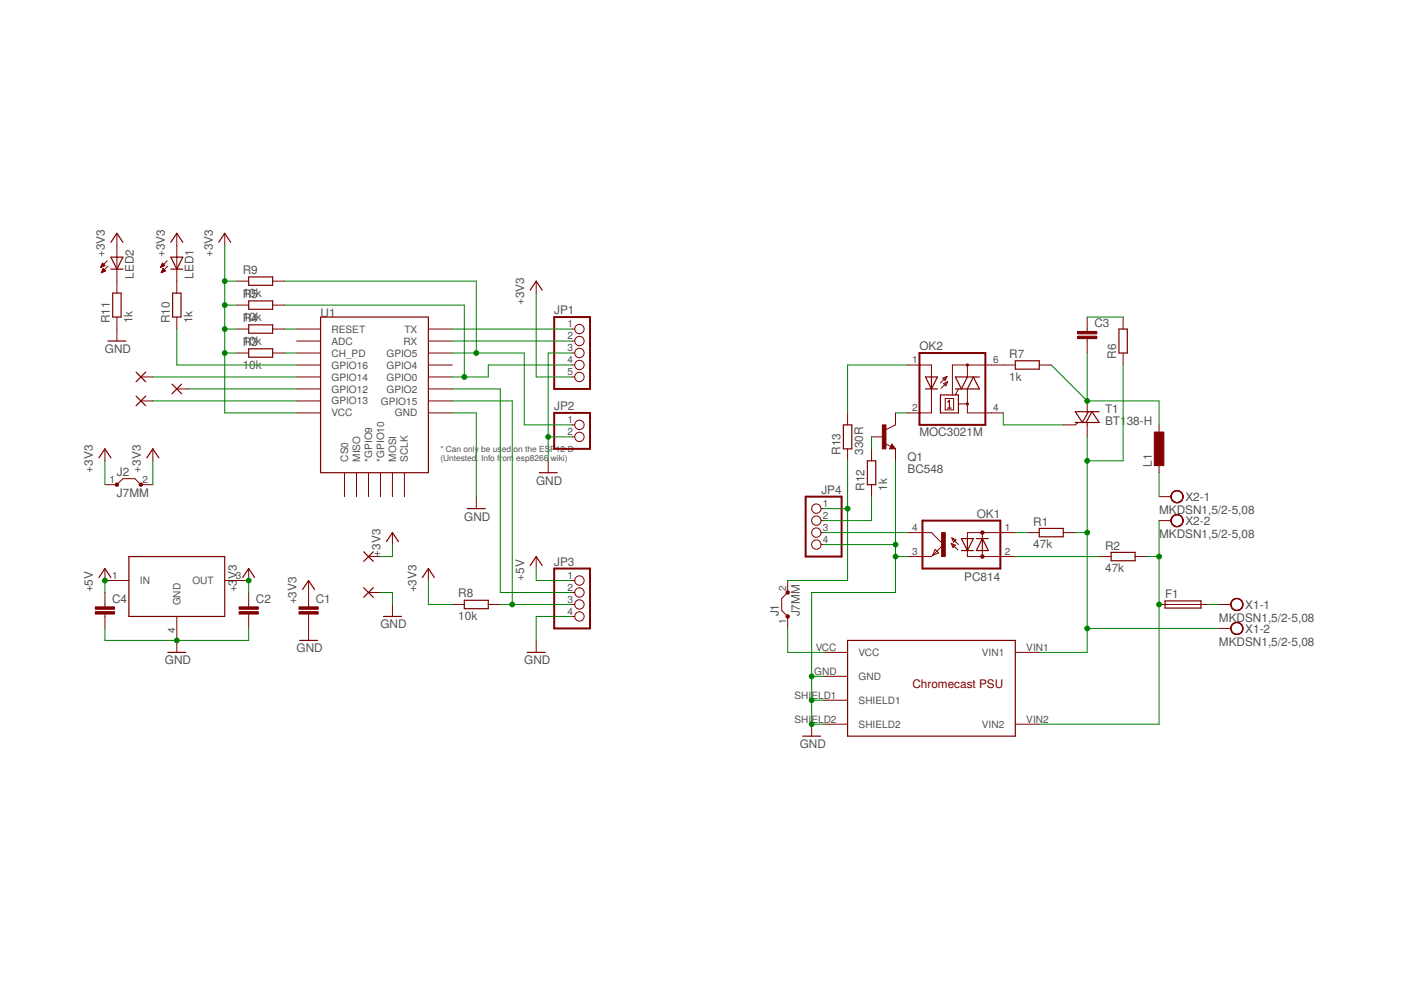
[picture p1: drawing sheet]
<svg xmlns="http://www.w3.org/2000/svg" width="297mm" height="210mm" viewBox="0 0 297 210" stroke-linecap="round" stroke-linejoin="round" font-family="sans-serif">
<g fill="none" stroke="#800000" stroke-width=".25">
<path d="M23.5 57.1h2.6M23.5 54.5h2.6l-1.3 2.6zM23.5 51.4l1.3-1.9 1.3 1.9M36.2 54.5h2.6l-1.3 2.6zM36.2 57.1h2.6M36.2 51.4l1.3-1.9 1.3 1.9M46.4 51.4l1.2-1.9 1.3 1.9M52.7 58.7h5.1v1.8h-5.1zM22.9 72.3h3.8M23.9 62.1h1.8v5.1h-1.8zM28.9 78.9l2 2M30.9 78.9l-2 2"/>
<path d="M36.6 62.1h1.8v5.1h-1.8zM52.7 74h5.1v1.7h-5.1zM52.7 63.8h5.1v1.8h-5.1zM52.7 68.9h5.1v1.8h-5.1zM68 67.2h22.8v33h-22.8zM112.4 61.5l1.3-1.9 1.3 1.9M196.2 79.9h2.6l-1.3 2.6zM197.5 79.9v2.6M205.1 79.9l-1.3 2.6-1.2-2.6h5M215.3 76.5h5v1.8h-5zM237.2 69.8h1.8v5h-1.8zM21 97.1l1.2-1.9 1.3 1.9"/>
<path d="M28.9 84l2 2M30.9 84l-2 2M31.1 97.1l1.3-1.9 1.3 1.9M36.5 81.4l2 2.1M38.5 81.4l-2 2.1M178.8 90.1h1.8v5.1h-1.8zM183.9 97.7h1.8v5.1h-1.8zM189.1 94.7l.1 .2h-.4l.3-.5 .5 .6h-.8M196.2 82.5h2.6M199.4 83.7h3.8v3.8h-3.8zM200.9 86.5h.8M200.9 85.3l.4-.4v1.6"/>
<path d="M202.6 82.5h5l-1.2-2.6-1.3 2.6M228 89.6h5l-1.5-2.3-1.2 2.3M230.8 87.3l-1.3 2.3-1.5-2.3h5M27.3 118h20.3v12.7h-20.3zM77.1 117l2 2M79.1 117l-2 2M81.9 114.8l1.3-1.9 1.3 1.9M99.1 107.8h3.8M112.4 119.9l1.3-1.9 1.3 1.9M114.3 100.2h3.8M203.8 114.2h2.6l-1.3 2.5zM203.8 116.7h2.6"/>
<path d="M205.1 114.2v2.5M207 114.2h2.5M208.3 114.2l1.2 2.5h-2.5zM208.3 114.2v2.5M220.3 112h5.1v1.8h-5.1zM235.6 117.1h5.1v1.8h-5.1zM21 122.4l1.2-1.9 1.3 1.9M35.6 138.3h3.8M51.5 122.4l1.2-1.9 1.3 1.9M63.5 135.8h3.8M64.2 125l1.2-1.9 1.3 1.9M77.1 124.6l2 2"/>
<path d="M79.1 124.6l-2 2M81.3 130.7h3.8M89.6 122.4l1.2-1.9 1.3 1.9M98.4 127.3h5.1v1.8h-5.1zM111.8 138.3h3.8M179.7 135.8h35.6v20.3h-35.6zM247 127.4h7.6v1.5h-7.6zM170.2 156.1h3.8"/>
<circle cx="249.6" cy="105.3" r="1.27"/>
<circle cx="249.6" cy="110.4" r="1.27"/>
<circle cx="262.2" cy="128.2" r="1.27"/>
<circle cx="262.2" cy="133.2" r="1.27"/>
</g>
<g fill="none" stroke="#800000" stroke-width=".21">
<path d="M21.4 56.6h.1M21.4 56.5h.4M21.5 56.4h.6M21.5 56.3h.7M21.5 57.7h.3M21.6 56.2h.5M21.6 57.6h.5M21.7 56h.3M21.7 57.5h.6M21.7 55.9h.1M21.7 57.4h.6M21.7 57.2h.5"/>
<path d="M21.7 55.8l.5 .5-.8 .4zM21.8 57.1h.2M21.8 57h.1M21.9 56.9l.5 .5-.9 .4zM22.8 55.3l-1.4 1.4M22.9 56.4l-1.4 1.4M24.8 49.5v12.6M34.1 56.6h.1M34.1 56.5h.4M34.2 56.4h.6M34.2 56.3h.7M34.2 57.7h.3"/>
<path d="M34.3 56.2h.5M34.3 57.6h.4M34.3 57.5h.7M34.4 56h.3M34.4 55.9h.1M34.4 57.4h.6M34.4 55.8l.5 .5-.8 .4zM34.4 57.2h.5M34.5 57.1h.2M34.5 57h.1M34.6 56.9l.5 .5-.9 .4zM35.5 55.3l-1.4 1.4"/>
<path d="M35.6 56.4l-1.4 1.4M37.5 49.5v12.6M47.6 49.5v2.5M50.2 59.6h2.5M57.8 59.6h2.5M113.7 59.6v2.5M24.8 67.2v5.1M29.9 79.9h2.5M37.5 67.2v2.6M50.2 69.8h2.5M50.2 74.8h2.5M50.2 64.7h2.5"/>
<path d="M57.8 69.8h2.5M57.8 74.8h2.5M57.8 64.7h2.5M62.9 69.8h5.1M62.9 72.3h5.1M62.9 74.8h5.1M62.9 77.4h5.1M62.9 79.9h5.1M90.8 69.8h5.1M90.8 72.3h5.1M90.8 74.8h5.1M90.8 77.4h5.1"/>
<path d="M90.8 79.9h5.1M121.3 69.8h.6M121.3 72.3h.6M121.3 74.8h.6M121.3 77.4h.6M121.3 79.9h.6M192.4 77.4h5.1v2.5M200.8 79.8l-1.4 1.4M205.1 77.4v2.5M215.3 77.4h-13.4v6.3M220.3 77.4h2.6M230.5 67.2v3.1"/>
<path d="M230.5 71.8v3M238.1 67.2v2.6M238.1 74.8v2.6M22.2 95.2v2.5M29.9 85h2.5M32.4 95.2v2.5M37.5 82.5h2.5M62.9 82.5h5.1M62.9 85h5.1M62.9 87.5h5.1M90.8 82.5h5.1M90.8 85h5.1"/>
<path d="M90.8 87.5h5.1M116.2 97.7v2.5M121.3 90.1h.6M121.3 92.6h.6M179.7 87.5v2.6M179.7 95.2v2.5M184.8 92.6h2.5M184.8 95.2v2.5M187.6 94l1.3 .7M189.1 94.1l.8 1.1h-1.3zM189.9 87.5v2.6l-2.1 1M189.9 95.2v2.5"/>
<path d="M197.5 82.5v5h-5.1M199.9 80.2l.9-.4-.4 .9zM200 81.3l.9-.4-.4 .9zM200.4 84.5h1.8v2.4h-1.8zM200.9 80.9l-1.4 1.4M203.2 82.5l-.6 1.2M203.2 85.6h1.9M205.1 82.5v5h7.6M228.6 89.6l-.6 .5h-2.6M230.5 85v2.5M230.5 89.6v3M245.7 90.1v2.5"/>
<path d="M245.7 97.7v2.5M22.2 102.8h2.6l1.3-1.3h2.5l1.3 1.3h2.5M73 100.2v5.1M75.6 100.2v5.1M78.1 100.2v5.1M78.1 118h2.6M80.7 100.2v5.1M83.2 100.2v5.1M83.2 112.9v2.6M85.7 100.2v5.1M101 105.3v2.5M113.7 118v2.5"/>
<path d="M174.1 112.9h.5M174.1 110.4h.5M174.1 107.8h.5M174.1 115.5h.5M184.8 102.8v2.5M192.4 112.9h5.1l2.5 2.6-2.5 2.5h-5.1M198.2 116.5l.8 .7-1.3 .6zM201.7 115.2l1.4 1.4M201.7 115.2l.9 .4-.5 .5zM201.8 114.1l.9 .3-.5 .6zM201.8 114.1l1.4 1.4M205.1 116.7v1.3h10.2"/>
<path d="M208.3 112.9v1.3M208.3 116.7v1.3M215.3 112.9h-10.2v1.3M217.8 112.9h2.5M225.4 112.9h2.6M233 118h2.6M240.7 118h2.5M245.7 105.3h2.6M245.7 110.4h2.6M22.2 120.5v2.6h5.1M22.2 125.6v3.1M22.2 130.2v3"/>
<path d="M37.5 130.7v7.6M52.7 120.5v2.6h-5.1M52.7 125.6v3.1M52.7 130.2v3M65.4 123.1v5.6M65.4 130.2v5.6M78.1 125.6h2.6M83.2 128.2v2.5M90.8 120.5v2.6M95.9 128.2h2.5M103.5 128.2h2.6M113.7 135.8v2.5"/>
<path d="M121.3 128.2h.6M121.3 123.1h.6M121.3 125.6h.6M121.3 130.7h.6M167 123.1v2.5l-1.3 1.3v2.5l1.3 1.3v2.5M174.6 138.3h5.1M215.3 138.3h5M245.7 128.2h10.2M258.4 128.2h2.6M258.4 133.2h2.6M172.1 153.5v2.6M174.6 153.5h5.1"/>
<path d="M174.6 148.5h5.1M174.6 143.4h5.1M215.3 153.5h5"/>
<circle cx="122.9" cy="79.9" r=".99"/>
<circle cx="122.9" cy="69.8" r=".99"/>
<circle cx="122.9" cy="72.3" r=".99"/>
<circle cx="122.9" cy="77.4" r=".99"/>
<circle cx="122.9" cy="74.8" r=".99"/>
<circle cx="122.9" cy="90.1" r=".99"/>
<circle cx="122.9" cy="92.6" r=".99"/>
<circle cx="173.1" cy="112.9" r=".99"/>
<circle cx="173.1" cy="107.8" r=".99"/>
<circle cx="173.1" cy="110.4" r=".99"/>
<circle cx="173.1" cy="115.5" r=".99"/>
<circle cx="122.9" cy="123.1" r=".99"/>
<circle cx="122.9" cy="128.2" r=".99"/>
<circle cx="122.9" cy="125.6" r=".99"/>
<circle cx="122.9" cy="130.7" r=".99"/>
</g>
<g fill="none" stroke="#800000" stroke-width=".42">
<path d="M117.5 67.2h7.6v15.3h-7.6zM194.9 74.8h14v15.3h-14zM117.5 87.5h7.6v7.7h-7.6zM170.8 105.3h7.6v12.7h-7.6zM195.6 110.4h16.5v10.1h-16.5zM117.5 120.5h7.6v12.7h-7.6z"/>
<circle cx="205.1" cy="77.4" r=".13"/>
<circle cx="205.1" cy="85.6" r=".13"/>
<circle cx="24.8" cy="102.8" r=".25"/>
<circle cx="29.9" cy="102.8" r=".25"/>
<circle cx="208.3" cy="118" r=".25"/>
<circle cx="208.3" cy="112.9" r=".25"/>
<circle cx="167" cy="130.7" r=".25"/>
<circle cx="167" cy="125.6" r=".25"/>
</g>
<g fill="#800000" stroke="#800000" stroke-width=".21">
<path d="M199.6 112.9h.8v5.1h-.8z"/>
<path d="M63.4 129.7h4.1v.5h-4.1z"/>
<path d="M63.4 128.7h4.1v.5h-4.1z"/>
<path d="M50.7 129.7h4.1v.5h-4.1z"/>
<path d="M50.7 128.7h4.1v.5h-4.1z"/>
<path d="M228.5 71.3h4v.5h-4z"/>
<path d="M228.5 70.3h4v.5h-4z"/>
<path d="M187.1 90.1h.7v5.1h-.7z"/>
<path d="M244.7 91.6h2.1v7.1h-2.1z"/>
<path d="M20.2 129.7h4.1v.5h-4.1z"/>
<path d="M20.2 128.7h4.1v.5h-4.1z"/>
</g>
<g fill="none" stroke="#008000" stroke-width=".21">
<path d="M47.6 52v35.5h15.3M47.6 59.6h2.6M60.3 59.6h40.7v15.2M32.4 79.9h30.5M37.5 69.8v7.6h25.4M47.6 74.8h2.6M47.6 69.8h2.6M47.6 64.7h2.6M60.3 74.8h2.6M60.3 69.8h2.6M60.3 64.7h38.1v15.2M95.9 74.8h15.2v15.3h10.2"/>
<path d="M95.9 69.8h25.4M95.9 72.3h25.4M113.7 62.1v17.8h7.6M121.3 74.8h-5.1v22.9M121.3 77.4h-17.8v2.5h-7.6M192.4 77.4h-12.7v10.1M222.9 77.4l7.6 7.6M230.5 74.8v10.2M230.5 67.2h7.6M238.1 77.4v20.3h-7.6M22.2 97.7v5.1M32.4 85h30.5"/>
<path d="M32.4 97.7v5.1M40 82.5h22.9M95.9 85h12.7v43.2M95.9 87.5h5.1v17.8M95.9 82.5h10.2v43.1h15.2M116.2 92.6h5.1M179.7 97.7v25.4h-12.7M184.8 92.6v2.6M189.9 87.5h2.5M189.9 97.7v27.9h-17.8v27.9h2.5M212.7 87.5v2.6h12.7M230.5 85h15.2v5.1"/>
<path d="M230.5 92.6v45.7h-10.2M83.2 115.5v2.5h-2.5M174.6 112.9h17.8M174.6 115.5h15.3M174.6 107.8h5.1M184.8 105.3v5.1h-10.2M189.9 118h2.5M215.3 112.9h2.5M215.3 118h17.7M228 112.9h2.5M243.2 118h2.5M245.7 100.2v5.1"/>
<path d="M245.7 110.4v43.1h-25.4M22.2 133.2v2.6h30.5v-2.6M22.2 123.1v2.5M52.7 123.1v2.5M80.7 125.6h2.5v2.6M90.8 123.1v5.1h5.1M106.1 128.2h15.2M113.7 120.5v2.6h7.6M121.3 130.7h-7.6v5.1M167 133.2v5.1h7.6M230.5 133.2h27.9M255.9 128.2h2.5"/>
<path d="M172.1 148.5h2.5M172.1 143.4h2.5"/>
</g>
<g fill="#008000" stroke="#008000" stroke-width=".21">
<circle cx="230.5" cy="85" r=".51"/>
<circle cx="230.5" cy="133.2" r=".51"/>
<circle cx="230.5" cy="97.7" r=".51"/>
<circle cx="230.5" cy="112.9" r=".51"/>
<circle cx="116.2" cy="92.6" r=".51"/>
<circle cx="37.5" cy="135.8" r=".51"/>
<circle cx="172.1" cy="148.5" r=".51"/>
<circle cx="172.1" cy="143.4" r=".51"/>
<circle cx="189.9" cy="118" r=".51"/>
<circle cx="189.9" cy="115.5" r=".51"/>
<circle cx="172.1" cy="153.5" r=".51"/>
<circle cx="47.6" cy="74.8" r=".51"/>
<circle cx="47.6" cy="69.8" r=".51"/>
<circle cx="47.6" cy="64.7" r=".51"/>
<circle cx="47.6" cy="59.6" r=".51"/>
<circle cx="52.7" cy="123.1" r=".51"/>
<circle cx="22.2" cy="123.1" r=".51"/>
<circle cx="98.4" cy="79.9" r=".51"/>
<circle cx="179.7" cy="107.8" r=".51"/>
<circle cx="245.7" cy="128.2" r=".51"/>
<circle cx="245.7" cy="118" r=".51"/>
<circle cx="101" cy="74.8" r=".51"/>
<circle cx="108.6" cy="128.2" r=".51"/>
</g>
<g font-size="2.5" fill="#505050">
<text x="22.3" y="54.5" transform="rotate(-90 22.3 54.5)">+3V3</text>
<text x="28.3" y="59.1" transform="rotate(-90 28.3 59.1)">LED2</text>
<text x="34.9" y="54.5" transform="rotate(-90 34.9 54.5)">+3V3</text>
<text x="41" y="59.1" transform="rotate(-90 41 59.1)">LED1</text>
<text x="45.1" y="54.5" transform="rotate(-90 45.1 54.5)">+3V3</text>
<text x="51.5" y="58.1">R9</text>
<text x="51.5" y="62.9">10k</text>
<text x="51.5" y="63.2">R5</text>
<text x="111.1" y="64.7" transform="rotate(-90 111.1 64.7)">+3V3</text>
<text x="23.3" y="68.5" transform="rotate(-90 23.3 68.5)">R11</text>
<text x="28.1" y="68.5" transform="rotate(-90 28.1 68.5)">1k</text>
<text x="36" y="68.5" transform="rotate(-90 36 68.5)">R10</text>
<text x="40.8" y="68.5" transform="rotate(-90 40.8 68.5)">1k</text>
<text x="51.5" y="68">10k</text>
<text x="51.5" y="68.3">R4</text>
<text x="68" y="67.2">U1</text>
<text x="117.5" y="66.6">JP1</text>
<text x="232" y="69.4">C3</text>
<text x="22.3" y="74.8">GND</text>
<text x="51.5" y="73.1">10k</text>
<text x="51.5" y="73.3">R3</text>
<text x="194.9" y="74.2">OK2</text>
<text x="214" y="75.9">R7</text>
<text x="236.6" y="76.1" transform="rotate(-90 236.6 76.1)">R6</text>
<text x="51.5" y="78.1">10k</text>
<text x="214" y="80.7">1k</text>
<text x="117.5" y="86.9">JP2</text>
<text x="234.3" y="87.5">T1</text>
<text x="194.9" y="92.5">MOC3021M</text>
<text x="234.3" y="90.1">BT138-H</text>
<text x="19.7" y="100.2" transform="rotate(-90 19.7 100.2)">+3V3</text>
<text x="24.8" y="100.9">J2</text>
<text x="29.9" y="100.2" transform="rotate(-90 29.9 100.2)">+3V3</text>
<text x="178.2" y="96.4" transform="rotate(-90 178.2 96.4)">R13</text>
<text x="183" y="96.4" transform="rotate(-90 183 96.4)">330R</text>
<text x="192.4" y="100.2">BC548</text>
<text x="192.4" y="97.7">Q1</text>
<text x="244.2" y="99" transform="rotate(-90 244.2 99)">L1</text>
<text x="24.8" y="105.3">J7MM</text>
<text x="113.7" y="102.8">GND</text>
<text x="174.1" y="104.7">JP4</text>
<text x="183.3" y="104" transform="rotate(-90 183.3 104)">R12</text>
<text x="188.1" y="104" transform="rotate(-90 188.1 104)">1k</text>
<text x="251.3" y="106.2">X2-1</text>
<text x="98.4" y="110.4">GND</text>
<text x="207.1" y="109.8">OK1</text>
<text x="219.1" y="111.4">R1</text>
<text x="245.7" y="109">MKDSN1,5/2-5,08</text>
<text x="251.3" y="111.3">X2-2</text>
<text x="80.7" y="118" transform="rotate(-90 80.7 118)">+3V3</text>
<text x="117.5" y="119.9">JP3</text>
<text x="219.1" y="116.2">47k</text>
<text x="234.3" y="116.5">R2</text>
<text x="245.7" y="114.1">MKDSN1,5/2-5,08</text>
<text x="19.7" y="125.6" transform="rotate(-90 19.7 125.6)">+5V</text>
<text x="50.2" y="125.6" transform="rotate(-90 50.2 125.6)">+3</text>
<text x="50.2" y="122.8" transform="rotate(-90 50.2 122.8)">V3</text>
<text x="88.3" y="125.6" transform="rotate(-90 88.3 125.6)">+3V3</text>
<text x="111.1" y="123.1" transform="rotate(-90 111.1 123.1)">+5V</text>
<text x="204.4" y="123.1">PC814</text>
<text x="234.3" y="121.3">47k</text>
<text x="23.8" y="127.8">C4</text>
<text x="54.3" y="127.8">C2</text>
<text x="62.9" y="128.2" transform="rotate(-90 62.9 128.2)">+3V3</text>
<text x="66.9" y="127.8">C1</text>
<text x="97.2" y="131.5">10k</text>
<text x="97.2" y="126.7">R8</text>
<text x="165.1" y="130.7" transform="rotate(-90 165.1 130.7)">J1</text>
<text x="169.5" y="130.7" transform="rotate(-90 169.5 130.7)">J7MM</text>
<text x="247" y="126.8">F1</text>
<text x="258.4" y="131.8">MKDSN1,5/2-5,08</text>
<text x="264" y="129.1">X1-1</text>
<text x="80.7" y="133.2">GND</text>
<text x="258.4" y="136.9">MKDSN1,5/2-5,08</text>
<text x="264" y="134.1">X1-2</text>
<text x="34.9" y="140.9">GND</text>
<text x="62.9" y="138.3">GND</text>
<text x="111.1" y="140.9">GND</text>
<text x="169.5" y="158.6">GND</text>
</g>
<text font-size="2.5" fill="#800000" x="193.5" y="145.9">Chromecast PSU</text>
<g font-size="2.1" fill="#505050">
<text x="70.3" y="70.5">RESET</text>
<text x="85.8" y="70.5">TX</text>
<text x="120.3" y="69.4">1</text>
<text x="120.3" y="72">2</text>
<text x="70.3" y="73.1">ADC</text>
<text x="70.3" y="75.6">CH_PD</text>
<text x="81.9" y="75.6">GPIO5</text>
<text x="85.5" y="73.1">RX</text>
<text x="120.3" y="74.5">3</text>
<text x="120.3" y="77">4</text>
<text x="193.4" y="77">1</text>
<text x="210.5" y="77">6</text>
<text x="70.3" y="78.1">GPIO16</text>
<text x="70.3" y="80.7">GPIO14</text>
<text x="70.3" y="83.2">GPIO12</text>
<text x="81.9" y="83.2">GPIO2</text>
<text x="81.9" y="80.7">GPIO0</text>
<text x="81.9" y="78.1">GPIO4</text>
<text x="120.3" y="79.6">5</text>
<text x="70.3" y="85.8">GPIO13</text>
<text x="70.3" y="88.3">VCC</text>
<text x="80.8" y="85.8">GPIO15</text>
<text x="83.7" y="88.3">GND</text>
<text x="120.3" y="89.7">1</text>
<text x="193.4" y="87.2">2</text>
<text x="210.5" y="87.2">4</text>
<text x="120.3" y="92.3">2</text>
<text x="73.8" y="97.9" transform="rotate(-90 73.8 97.9)">CS0</text>
<text x="76.3" y="97.9" transform="rotate(-90 76.3 97.9)">MISO</text>
<text x="78.9" y="97.9" transform="rotate(-90 78.9 97.9)">*GPIO9</text>
<text x="81.4" y="97.9" transform="rotate(-90 81.4 97.9)">*GPIO10</text>
<text x="84" y="97.9" transform="rotate(-90 84 97.9)">MOSI</text>
<text x="86.5" y="97.9" transform="rotate(-90 86.5 97.9)">SCLK</text>
<text x="23.3" y="102.4">1</text>
<text x="30.2" y="102.4">2</text>
<text x="174.4" y="107.5">1</text>
<text x="174.4" y="110">2</text>
<text x="174.4" y="112.6">3</text>
<text x="193.4" y="112.6">4</text>
<text x="213.1" y="112.6">1</text>
<text x="174.4" y="115.1">4</text>
<text x="193.4" y="117.7">3</text>
<text x="213.1" y="117.7">2</text>
<text x="23.8" y="122.7">1</text>
<text x="29.7" y="123.8">IN</text>
<text x="40.8" y="123.8">OUT</text>
<text x="50" y="122.7">3</text>
<text x="120.3" y="122.7">1</text>
<text x="120.3" y="125.3">2</text>
<text x="166.7" y="125.3" transform="rotate(-90 166.7 125.3)">2</text>
<text x="38.3" y="128.4" transform="rotate(-90 38.3 128.4)">GND</text>
<text x="120.3" y="127.8">3</text>
<text x="120.3" y="130.3">4</text>
<text x="37.1" y="134.2" transform="rotate(-90 37.1 134.2)">4</text>
<text x="166.7" y="132.2" transform="rotate(-90 166.7 132.2)">1</text>
<text x="172.9" y="138">VCC</text>
<text x="217.6" y="138">VIN1</text>
<text x="172.6" y="143">GND</text>
<text x="182" y="139.1">VCC</text>
<text x="208.2" y="139.1">VIN1</text>
<text x="168.5" y="148.1">SHIELD1</text>
<text x="182" y="149.2">SHIELD1</text>
<text x="182" y="144.2">GND</text>
<text x="168.5" y="153.2">SHIELD2</text>
<text x="182" y="154.3">SHIELD2</text>
<text x="208.2" y="154.3">VIN2</text>
<text x="217.6" y="153.2">VIN2</text>
</g>
<g font-size="1.8" fill="#505050">
<text x="93.4" y="95.8">* Can only be us</text>
<text x="106.4" y="95.8">ed</text>
<text x="108.9" y="95.8">on the ES</text>
<text x="116.7" y="95.8">P12-D</text>
<text x="93.4" y="97.7">(Untested</text>
<text x="101" y="97.7">.</text>
<text x="102" y="97.7">Info fr</text>
<text x="106.5" y="97.7">om</text>
<text x="109.5" y="97.7">esp8266</text>
<text x="116.8" y="97.7">wiki)</text>
</g>
</svg>
